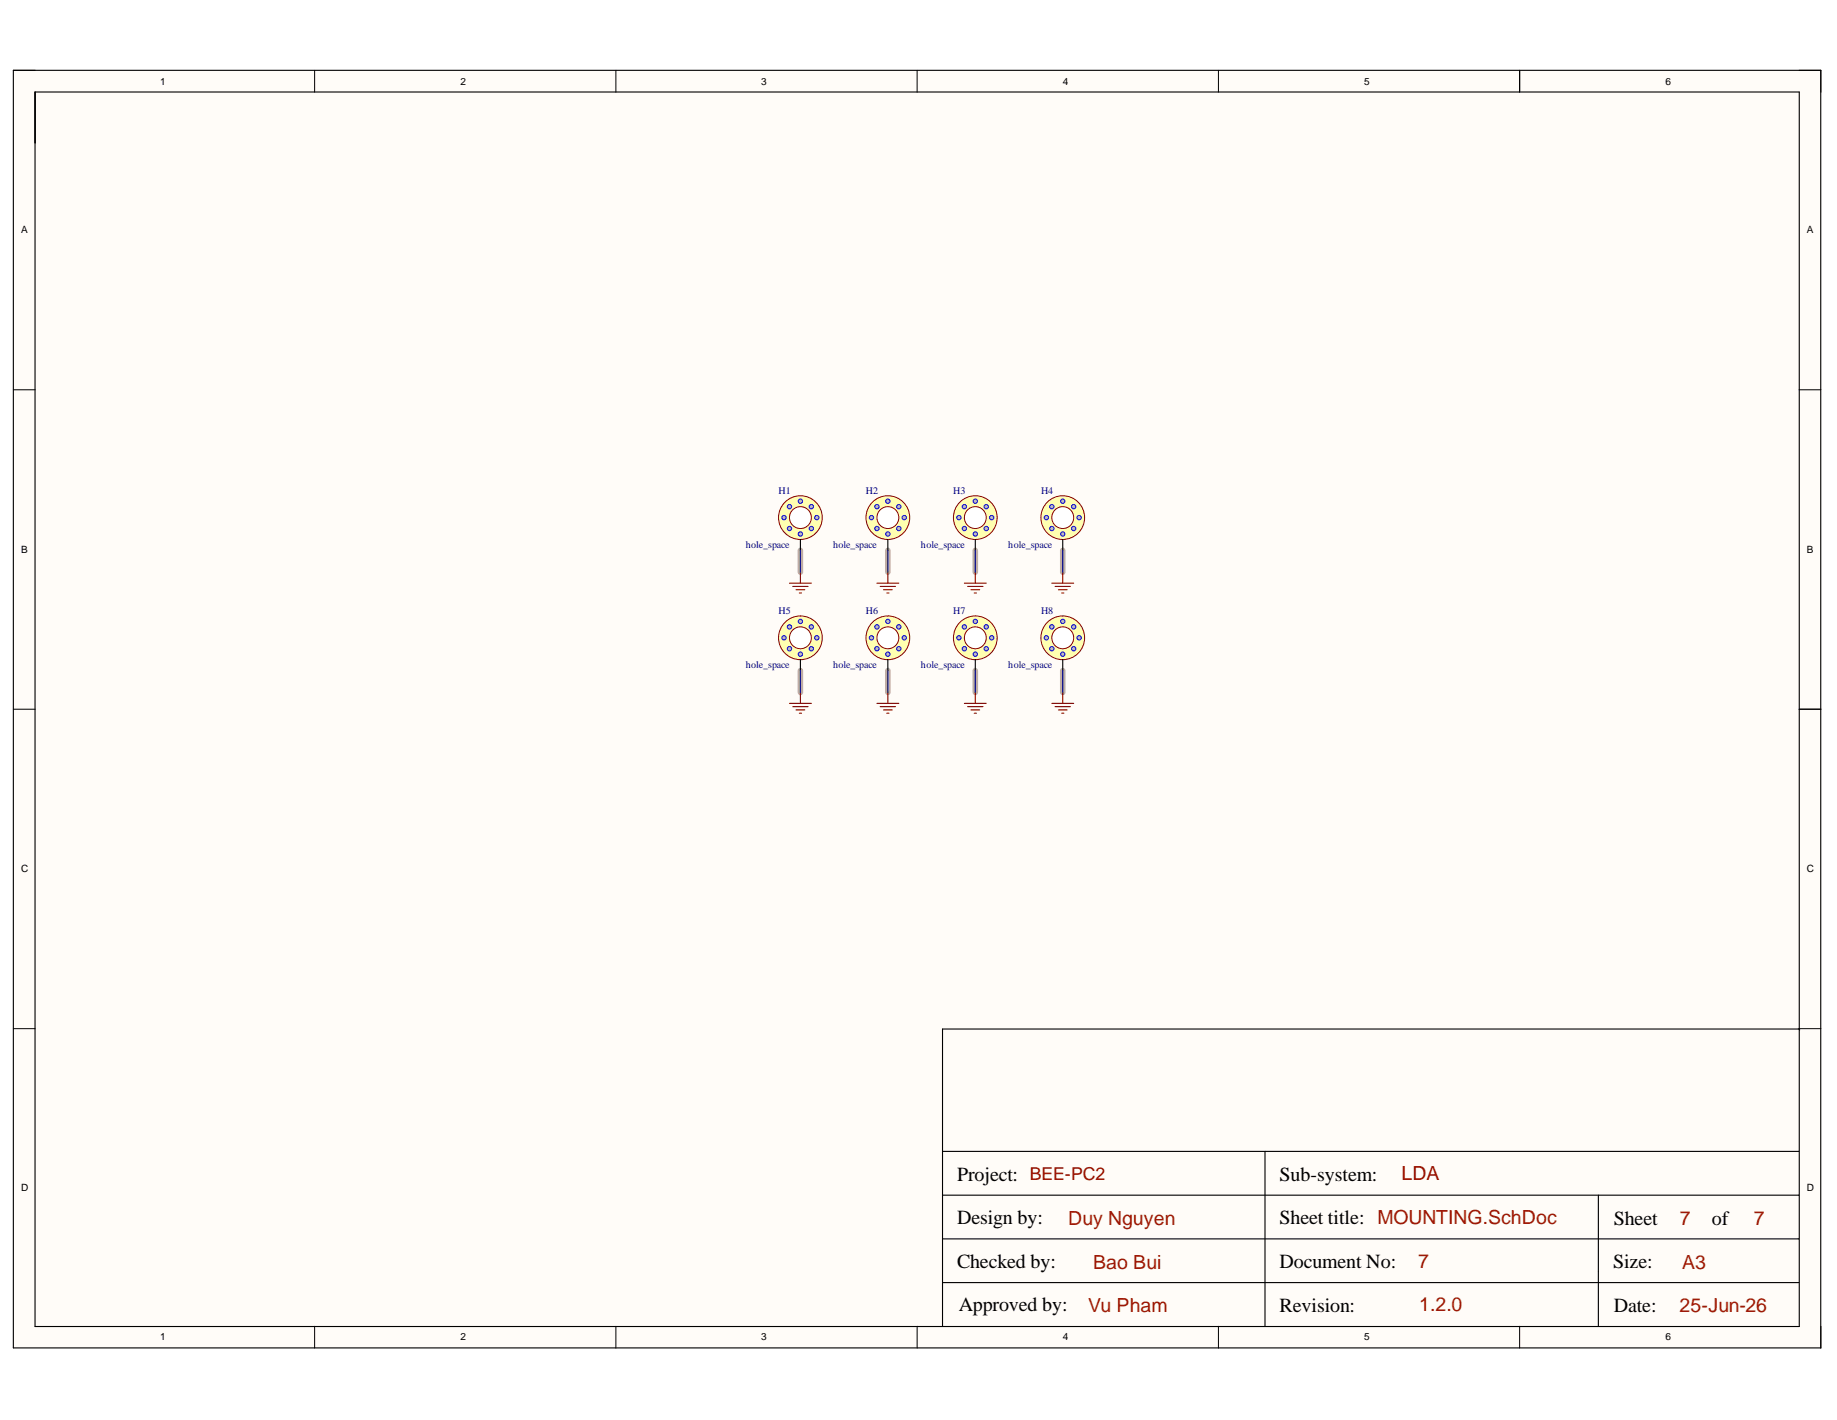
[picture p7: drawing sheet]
<svg xmlns="http://www.w3.org/2000/svg" width="279mm" height="216mm" viewBox="0 0 279 216" stroke-linecap="round" stroke-linejoin="round" font-family="sans-serif">
<g fill="#fffcf8">
<path d="M2 10.7h274.9v194.3h-274.9z" fill-rule="evenodd"/>
<path d="M5.4 14h268.2v187.7h-268.2z" fill-rule="evenodd"/>
</g>
<g fill="none" stroke="#000" stroke-width=".15">
<path d="M2 10.7h3.4M47.9 10.7v3.3M93.7 10.7v3.3M139.5 10.7v3.3M185.3 10.7v3.3M231.1 10.7v3.3M273.6 10.7h3.3v3.3M2 59.3h3.4M273.6 59.3h3.3M2 107.8h3.4M273.6 107.8h3.3M2 156.4h3.4"/>
<path d="M273.6 156.4h3.3M47.9 201.7v3.3M93.7 201.7v3.3M139.5 201.7v3.3M185.3 201.7v3.3M231.1 201.7v3.3M276.9 201.7v3.3"/>
</g>
<path d="M121.7 83.7v3.3M135 83.7v3.3M148.3 83.7v3.3M161.6 83.7v3.3M121.7 102v3.3M135 102v3.3M148.3 102v3.3M161.6 102v3.3" fill="none" stroke="#baada4" stroke-width=".85"/>
<path d="M2 10.7h274.9v194.2h-274.9zM5.3 14h268.4v187.7h-268.4zM231.1 10.7v3.3M273.7 107.8h3.2M273.7 156.6v-.1h-130.3v45.2M143.4 175.1h130.2M192.4 175.1v26.6M143.4 188.4h130.2M143.4 181.7h130.2M143.4 195h130.2M243.1 181.7v20" fill="none" stroke="#000" stroke-width=".17"/>
<circle cx="121.7" cy="78.7" r="3.3" fill="#ffffb0"/>
<circle cx="121.7" cy="78.7" r="3.3" fill="none" stroke="#800000" stroke-width=".15"/>
<circle cx="121.7" cy="78.7" r="1.66" fill="#fff"/>
<circle cx="121.7" cy="78.7" r="1.66" fill="none" stroke="#800000" stroke-width=".15"/>
<circle cx="121.7" cy="76.2" r=".33" fill="#c0c0c0"/>
<circle cx="121.7" cy="76.2" r=".33" fill="none" stroke="#00f" stroke-width=".15"/>
<circle cx="121.7" cy="81.2" r=".33" fill="#c0c0c0"/>
<circle cx="121.7" cy="81.2" r=".33" fill="none" stroke="#00f" stroke-width=".15"/>
<circle cx="119.2" cy="78.7" r=".33" fill="#c0c0c0"/>
<circle cx="119.2" cy="78.7" r=".33" fill="none" stroke="#00f" stroke-width=".15"/>
<circle cx="124.2" cy="78.7" r=".33" fill="#c0c0c0"/>
<circle cx="124.2" cy="78.7" r=".33" fill="none" stroke="#00f" stroke-width=".15"/>
<circle cx="123.4" cy="77" r=".33" fill="#c0c0c0"/>
<circle cx="123.4" cy="77" r=".33" fill="none" stroke="#00f" stroke-width=".15"/>
<circle cx="120.1" cy="77" r=".33" fill="#c0c0c0"/>
<circle cx="120.1" cy="77" r=".33" fill="none" stroke="#00f" stroke-width=".15"/>
<circle cx="120.1" cy="80.4" r=".33" fill="#c0c0c0"/>
<circle cx="120.1" cy="80.4" r=".33" fill="none" stroke="#00f" stroke-width=".15"/>
<circle cx="123.4" cy="80.4" r=".33" fill="#c0c0c0"/>
<circle cx="123.4" cy="80.4" r=".33" fill="none" stroke="#00f" stroke-width=".15"/>
<path d="M121.7 82v1.7" fill="none" stroke="#000" stroke-width=".17"/>
<path d="M120.1 88.7h3.3M120.6 89.2h2.3M121.1 89.7h1.3M121.6 90.2h.3M121.7 87v1.7" fill="none" stroke="#800000" stroke-width=".17"/>
<circle cx="135" cy="78.7" r="3.3" fill="#ffffb0"/>
<circle cx="135" cy="78.7" r="3.3" fill="none" stroke="#800000" stroke-width=".15"/>
<circle cx="135" cy="78.7" r="1.66" fill="#fff"/>
<circle cx="135" cy="78.7" r="1.66" fill="none" stroke="#800000" stroke-width=".15"/>
<circle cx="135" cy="76.2" r=".33" fill="#c0c0c0"/>
<circle cx="135" cy="76.2" r=".33" fill="none" stroke="#00f" stroke-width=".15"/>
<circle cx="135" cy="81.2" r=".33" fill="#c0c0c0"/>
<circle cx="135" cy="81.2" r=".33" fill="none" stroke="#00f" stroke-width=".15"/>
<circle cx="132.5" cy="78.7" r=".33" fill="#c0c0c0"/>
<circle cx="132.5" cy="78.7" r=".33" fill="none" stroke="#00f" stroke-width=".15"/>
<circle cx="137.5" cy="78.7" r=".33" fill="#c0c0c0"/>
<circle cx="137.5" cy="78.7" r=".33" fill="none" stroke="#00f" stroke-width=".15"/>
<circle cx="136.7" cy="77" r=".33" fill="#c0c0c0"/>
<circle cx="136.7" cy="77" r=".33" fill="none" stroke="#00f" stroke-width=".15"/>
<circle cx="133.4" cy="77" r=".33" fill="#c0c0c0"/>
<circle cx="133.4" cy="77" r=".33" fill="none" stroke="#00f" stroke-width=".15"/>
<circle cx="133.4" cy="80.4" r=".33" fill="#c0c0c0"/>
<circle cx="133.4" cy="80.4" r=".33" fill="none" stroke="#00f" stroke-width=".15"/>
<circle cx="136.7" cy="80.4" r=".33" fill="#c0c0c0"/>
<circle cx="136.7" cy="80.4" r=".33" fill="none" stroke="#00f" stroke-width=".15"/>
<path d="M135 82v1.7" fill="none" stroke="#000" stroke-width=".17"/>
<path d="M133.4 88.7h3.3M133.9 89.2h2.3M134.4 89.7h1.3M134.9 90.2h.3M135 87v1.7" fill="none" stroke="#800000" stroke-width=".17"/>
<circle cx="148.3" cy="78.7" r="3.3" fill="#ffffb0"/>
<circle cx="148.3" cy="78.7" r="3.3" fill="none" stroke="#800000" stroke-width=".15"/>
<circle cx="148.3" cy="78.7" r="1.66" fill="#fff"/>
<circle cx="148.3" cy="78.7" r="1.66" fill="none" stroke="#800000" stroke-width=".15"/>
<circle cx="148.3" cy="76.2" r=".33" fill="#c0c0c0"/>
<circle cx="148.3" cy="76.2" r=".33" fill="none" stroke="#00f" stroke-width=".15"/>
<circle cx="148.3" cy="81.2" r=".33" fill="#c0c0c0"/>
<circle cx="148.3" cy="81.2" r=".33" fill="none" stroke="#00f" stroke-width=".15"/>
<circle cx="145.8" cy="78.7" r=".33" fill="#c0c0c0"/>
<circle cx="145.8" cy="78.7" r=".33" fill="none" stroke="#00f" stroke-width=".15"/>
<circle cx="150.8" cy="78.7" r=".33" fill="#c0c0c0"/>
<circle cx="150.8" cy="78.7" r=".33" fill="none" stroke="#00f" stroke-width=".15"/>
<circle cx="150" cy="77" r=".33" fill="#c0c0c0"/>
<circle cx="150" cy="77" r=".33" fill="none" stroke="#00f" stroke-width=".15"/>
<circle cx="146.7" cy="77" r=".33" fill="#c0c0c0"/>
<circle cx="146.7" cy="77" r=".33" fill="none" stroke="#00f" stroke-width=".15"/>
<circle cx="146.7" cy="80.4" r=".33" fill="#c0c0c0"/>
<circle cx="146.7" cy="80.4" r=".33" fill="none" stroke="#00f" stroke-width=".15"/>
<circle cx="150" cy="80.4" r=".33" fill="#c0c0c0"/>
<circle cx="150" cy="80.4" r=".33" fill="none" stroke="#00f" stroke-width=".15"/>
<path d="M148.3 82v1.7" fill="none" stroke="#000" stroke-width=".17"/>
<path d="M146.7 88.7h3.3M147.2 89.2h2.3M147.7 89.7h1.3M148.2 90.2h.3M148.3 87v1.7" fill="none" stroke="#800000" stroke-width=".17"/>
<circle cx="161.6" cy="78.7" r="3.3" fill="#ffffb0"/>
<circle cx="161.6" cy="78.7" r="3.3" fill="none" stroke="#800000" stroke-width=".15"/>
<circle cx="161.6" cy="78.7" r="1.66" fill="#fff"/>
<circle cx="161.6" cy="78.7" r="1.66" fill="none" stroke="#800000" stroke-width=".15"/>
<circle cx="161.6" cy="76.2" r=".33" fill="#c0c0c0"/>
<circle cx="161.6" cy="76.2" r=".33" fill="none" stroke="#00f" stroke-width=".15"/>
<circle cx="161.6" cy="81.2" r=".33" fill="#c0c0c0"/>
<circle cx="161.6" cy="81.2" r=".33" fill="none" stroke="#00f" stroke-width=".15"/>
<circle cx="159.1" cy="78.7" r=".33" fill="#c0c0c0"/>
<circle cx="159.1" cy="78.7" r=".33" fill="none" stroke="#00f" stroke-width=".15"/>
<circle cx="164.1" cy="78.7" r=".33" fill="#c0c0c0"/>
<circle cx="164.1" cy="78.7" r=".33" fill="none" stroke="#00f" stroke-width=".15"/>
<circle cx="163.3" cy="77" r=".33" fill="#c0c0c0"/>
<circle cx="163.3" cy="77" r=".33" fill="none" stroke="#00f" stroke-width=".15"/>
<circle cx="160" cy="77" r=".33" fill="#c0c0c0"/>
<circle cx="160" cy="77" r=".33" fill="none" stroke="#00f" stroke-width=".15"/>
<circle cx="160" cy="80.4" r=".33" fill="#c0c0c0"/>
<circle cx="160" cy="80.4" r=".33" fill="none" stroke="#00f" stroke-width=".15"/>
<circle cx="163.3" cy="80.4" r=".33" fill="#c0c0c0"/>
<circle cx="163.3" cy="80.4" r=".33" fill="none" stroke="#00f" stroke-width=".15"/>
<path d="M161.6 82v1.7" fill="none" stroke="#000" stroke-width=".17"/>
<path d="M160 88.7h3.3M160.5 89.2h2.3M161 89.7h1.3M161.5 90.2h.3M161.6 87v1.7" fill="none" stroke="#800000" stroke-width=".17"/>
<circle cx="121.7" cy="97" r="3.3" fill="#ffffb0"/>
<circle cx="121.7" cy="97" r="3.3" fill="none" stroke="#800000" stroke-width=".15"/>
<circle cx="121.7" cy="97" r="1.66" fill="#fff"/>
<circle cx="121.7" cy="97" r="1.66" fill="none" stroke="#800000" stroke-width=".15"/>
<circle cx="121.7" cy="94.5" r=".33" fill="#c0c0c0"/>
<circle cx="121.7" cy="94.5" r=".33" fill="none" stroke="#00f" stroke-width=".15"/>
<circle cx="121.7" cy="99.5" r=".33" fill="#c0c0c0"/>
<circle cx="121.7" cy="99.5" r=".33" fill="none" stroke="#00f" stroke-width=".15"/>
<circle cx="119.2" cy="97" r=".33" fill="#c0c0c0"/>
<circle cx="119.2" cy="97" r=".33" fill="none" stroke="#00f" stroke-width=".15"/>
<circle cx="124.2" cy="97" r=".33" fill="#c0c0c0"/>
<circle cx="124.2" cy="97" r=".33" fill="none" stroke="#00f" stroke-width=".15"/>
<circle cx="123.4" cy="95.3" r=".33" fill="#c0c0c0"/>
<circle cx="123.4" cy="95.3" r=".33" fill="none" stroke="#00f" stroke-width=".15"/>
<circle cx="120.1" cy="95.3" r=".33" fill="#c0c0c0"/>
<circle cx="120.1" cy="95.3" r=".33" fill="none" stroke="#00f" stroke-width=".15"/>
<circle cx="120.1" cy="98.6" r=".33" fill="#c0c0c0"/>
<circle cx="120.1" cy="98.6" r=".33" fill="none" stroke="#00f" stroke-width=".15"/>
<circle cx="123.4" cy="98.6" r=".33" fill="#c0c0c0"/>
<circle cx="123.4" cy="98.6" r=".33" fill="none" stroke="#00f" stroke-width=".15"/>
<path d="M121.7 100.3v1.7" fill="none" stroke="#000" stroke-width=".17"/>
<path d="M120.1 106.9h3.3M120.6 107.4h2.3M121.1 107.9h1.3M121.6 108.4h.3M121.7 105.3v1.6" fill="none" stroke="#800000" stroke-width=".17"/>
<circle cx="135" cy="97" r="3.3" fill="#ffffb0"/>
<circle cx="135" cy="97" r="3.3" fill="none" stroke="#800000" stroke-width=".15"/>
<circle cx="135" cy="97" r="1.66" fill="#fff"/>
<circle cx="135" cy="97" r="1.66" fill="none" stroke="#800000" stroke-width=".15"/>
<circle cx="135" cy="94.5" r=".33" fill="#c0c0c0"/>
<circle cx="135" cy="94.5" r=".33" fill="none" stroke="#00f" stroke-width=".15"/>
<circle cx="135" cy="99.5" r=".33" fill="#c0c0c0"/>
<circle cx="135" cy="99.5" r=".33" fill="none" stroke="#00f" stroke-width=".15"/>
<circle cx="132.5" cy="97" r=".33" fill="#c0c0c0"/>
<circle cx="132.5" cy="97" r=".33" fill="none" stroke="#00f" stroke-width=".15"/>
<circle cx="137.5" cy="97" r=".33" fill="#c0c0c0"/>
<circle cx="137.5" cy="97" r=".33" fill="none" stroke="#00f" stroke-width=".15"/>
<circle cx="136.7" cy="95.3" r=".33" fill="#c0c0c0"/>
<circle cx="136.7" cy="95.3" r=".33" fill="none" stroke="#00f" stroke-width=".15"/>
<circle cx="133.4" cy="95.3" r=".33" fill="#c0c0c0"/>
<circle cx="133.4" cy="95.3" r=".33" fill="none" stroke="#00f" stroke-width=".15"/>
<circle cx="133.4" cy="98.6" r=".33" fill="#c0c0c0"/>
<circle cx="133.4" cy="98.6" r=".33" fill="none" stroke="#00f" stroke-width=".15"/>
<circle cx="136.7" cy="98.6" r=".33" fill="#c0c0c0"/>
<circle cx="136.7" cy="98.6" r=".33" fill="none" stroke="#00f" stroke-width=".15"/>
<path d="M135 100.3v1.7" fill="none" stroke="#000" stroke-width=".17"/>
<path d="M133.4 106.9h3.3M133.9 107.4h2.3M134.4 107.9h1.3M134.9 108.4h.3M135 105.3v1.6" fill="none" stroke="#800000" stroke-width=".17"/>
<circle cx="148.3" cy="97" r="3.3" fill="#ffffb0"/>
<circle cx="148.3" cy="97" r="3.3" fill="none" stroke="#800000" stroke-width=".15"/>
<circle cx="148.3" cy="97" r="1.66" fill="#fff"/>
<circle cx="148.3" cy="97" r="1.66" fill="none" stroke="#800000" stroke-width=".15"/>
<circle cx="148.3" cy="94.5" r=".33" fill="#c0c0c0"/>
<circle cx="148.3" cy="94.5" r=".33" fill="none" stroke="#00f" stroke-width=".15"/>
<circle cx="148.3" cy="99.5" r=".33" fill="#c0c0c0"/>
<circle cx="148.3" cy="99.5" r=".33" fill="none" stroke="#00f" stroke-width=".15"/>
<circle cx="145.8" cy="97" r=".33" fill="#c0c0c0"/>
<circle cx="145.8" cy="97" r=".33" fill="none" stroke="#00f" stroke-width=".15"/>
<circle cx="150.8" cy="97" r=".33" fill="#c0c0c0"/>
<circle cx="150.8" cy="97" r=".33" fill="none" stroke="#00f" stroke-width=".15"/>
<circle cx="150" cy="95.3" r=".33" fill="#c0c0c0"/>
<circle cx="150" cy="95.3" r=".33" fill="none" stroke="#00f" stroke-width=".15"/>
<circle cx="146.7" cy="95.3" r=".33" fill="#c0c0c0"/>
<circle cx="146.7" cy="95.3" r=".33" fill="none" stroke="#00f" stroke-width=".15"/>
<circle cx="146.7" cy="98.6" r=".33" fill="#c0c0c0"/>
<circle cx="146.7" cy="98.6" r=".33" fill="none" stroke="#00f" stroke-width=".15"/>
<circle cx="150" cy="98.6" r=".33" fill="#c0c0c0"/>
<circle cx="150" cy="98.6" r=".33" fill="none" stroke="#00f" stroke-width=".15"/>
<path d="M148.3 100.3v1.7" fill="none" stroke="#000" stroke-width=".17"/>
<path d="M146.7 106.9h3.3M147.2 107.4h2.3M147.7 107.9h1.3M148.2 108.4h.3M148.3 105.3v1.6" fill="none" stroke="#800000" stroke-width=".17"/>
<circle cx="161.6" cy="97" r="3.3" fill="#ffffb0"/>
<circle cx="161.6" cy="97" r="3.3" fill="none" stroke="#800000" stroke-width=".15"/>
<circle cx="161.6" cy="97" r="1.66" fill="#fff"/>
<circle cx="161.6" cy="97" r="1.66" fill="none" stroke="#800000" stroke-width=".15"/>
<circle cx="161.6" cy="94.5" r=".33" fill="#c0c0c0"/>
<circle cx="161.6" cy="94.5" r=".33" fill="none" stroke="#00f" stroke-width=".15"/>
<circle cx="161.6" cy="99.5" r=".33" fill="#c0c0c0"/>
<circle cx="161.6" cy="99.5" r=".33" fill="none" stroke="#00f" stroke-width=".15"/>
<circle cx="159.1" cy="97" r=".33" fill="#c0c0c0"/>
<circle cx="159.1" cy="97" r=".33" fill="none" stroke="#00f" stroke-width=".15"/>
<circle cx="164.1" cy="97" r=".33" fill="#c0c0c0"/>
<circle cx="164.1" cy="97" r=".33" fill="none" stroke="#00f" stroke-width=".15"/>
<circle cx="163.3" cy="95.3" r=".33" fill="#c0c0c0"/>
<circle cx="163.3" cy="95.3" r=".33" fill="none" stroke="#00f" stroke-width=".15"/>
<circle cx="160" cy="95.3" r=".33" fill="#c0c0c0"/>
<circle cx="160" cy="95.3" r=".33" fill="none" stroke="#00f" stroke-width=".15"/>
<circle cx="160" cy="98.6" r=".33" fill="#c0c0c0"/>
<circle cx="160" cy="98.6" r=".33" fill="none" stroke="#00f" stroke-width=".15"/>
<circle cx="163.3" cy="98.6" r=".33" fill="#c0c0c0"/>
<circle cx="163.3" cy="98.6" r=".33" fill="none" stroke="#00f" stroke-width=".15"/>
<path d="M161.6 100.3v1.7" fill="none" stroke="#000" stroke-width=".17"/>
<path d="M160 106.9h3.3M160.5 107.4h2.3M161 107.9h1.3M161.5 108.4h.3M161.6 105.3v1.6" fill="none" stroke="#800000" stroke-width=".17"/>
<path d="M121.7 83.7v3.3M135 83.7v3.3M148.3 83.7v3.3M161.6 83.7v3.3M121.7 102v3.3M135 102v3.3M148.3 102v3.3M161.6 102v3.3" fill="none" stroke="#000080" stroke-width=".17"/>
<g font-size="3">
<text x="145.6" y="179.5">Project:</text>
<text x="194.6" y="179.5">Sub-system:</text>
<text x="145.6" y="186">Design by:</text>
<text x="194.6" y="186">Sheet title: MOUNTING.SchDoc</text>
<text x="245.5" y="186.2">Sheet</text>
<text x="260.3" y="186.2">of</text>
<text x="145.6" y="192.8">Checked by:</text>
<text x="194.6" y="192.8">Document No:</text>
<text x="245.4" y="192.8">Size:</text>
<text x="145.8" y="199.3">Approved by:</text>
<text x="194.6" y="199.5">Revision:</text>
<text x="245.5" y="199.5">Date:</text>
</g>
<text font-size="3" fill="#980000" x="213.1" y="179.4">LDA</text>
<g font-size="3" fill="#a61c00">
<text x="162.5" y="186.2">Duy Nguyen</text>
<text x="255.5" y="186.2">7</text>
<text x="266.8" y="186.2">7</text>
<text x="166.3" y="192.9">Bao Bui</text>
<text x="215.7" y="192.7">7</text>
<text x="255.9" y="192.9">A3</text>
<text x="165.5" y="199.5">Vu Pham</text>
<text x="215.9" y="199.3">1.2.0</text>
<text x="255.4" y="199.5">25-Jun-26</text>
</g>
<text font-size="2.7" fill="#980000" x="156.6" y="179.4">BEE-PC2</text>
<g font-size="1.5">
<text x="24.4" y="12.8">1</text>
<text x="70" y="12.8">2</text>
<text x="115.8" y="12.8">3</text>
<text x="161.6" y="12.8">4</text>
<text x="207.5" y="12.8">5</text>
<text x="253.3" y="12.8">6</text>
<text x="3.2" y="35.5">A</text>
<text x="274.8" y="35.5">A</text>
<text x="3.2" y="84">B</text>
<text x="274.8" y="84">B</text>
<text x="3.2" y="132.6">C</text>
<text x="274.8" y="132.6">C</text>
<text x="3.2" y="181.1">D</text>
<text x="274.8" y="181.1">D</text>
<text x="24.4" y="203.8">1</text>
<text x="70" y="203.8">2</text>
<text x="115.8" y="203.8">3</text>
<text x="161.6" y="203.8">4</text>
<text x="207.5" y="203.8">5</text>
<text x="253.3" y="203.8">6</text>
</g>
<g font-size="1.5" fill="#000080">
<text x="118.4" y="75.1">H1</text>
<text x="131.7" y="75.1">H2</text>
<text x="145" y="75.1">H3</text>
<text x="158.3" y="75.1">H4</text>
<text x="113.4" y="83.3">hole_space</text>
<text x="126.7" y="83.3">hole_space</text>
<text x="140.1" y="83.3">hole_space</text>
<text x="153.3" y="83.3">hole_space</text>
<text x="118.4" y="93.3">H5</text>
<text x="131.7" y="93.3">H6</text>
<text x="145" y="93.3">H7</text>
<text x="158.3" y="93.3">H8</text>
<text x="113.4" y="101.6">hole_space</text>
<text x="126.7" y="101.6">hole_space</text>
<text x="140.1" y="101.6">hole_space</text>
<text x="153.3" y="101.6">hole_space</text>
</g>
</svg>
